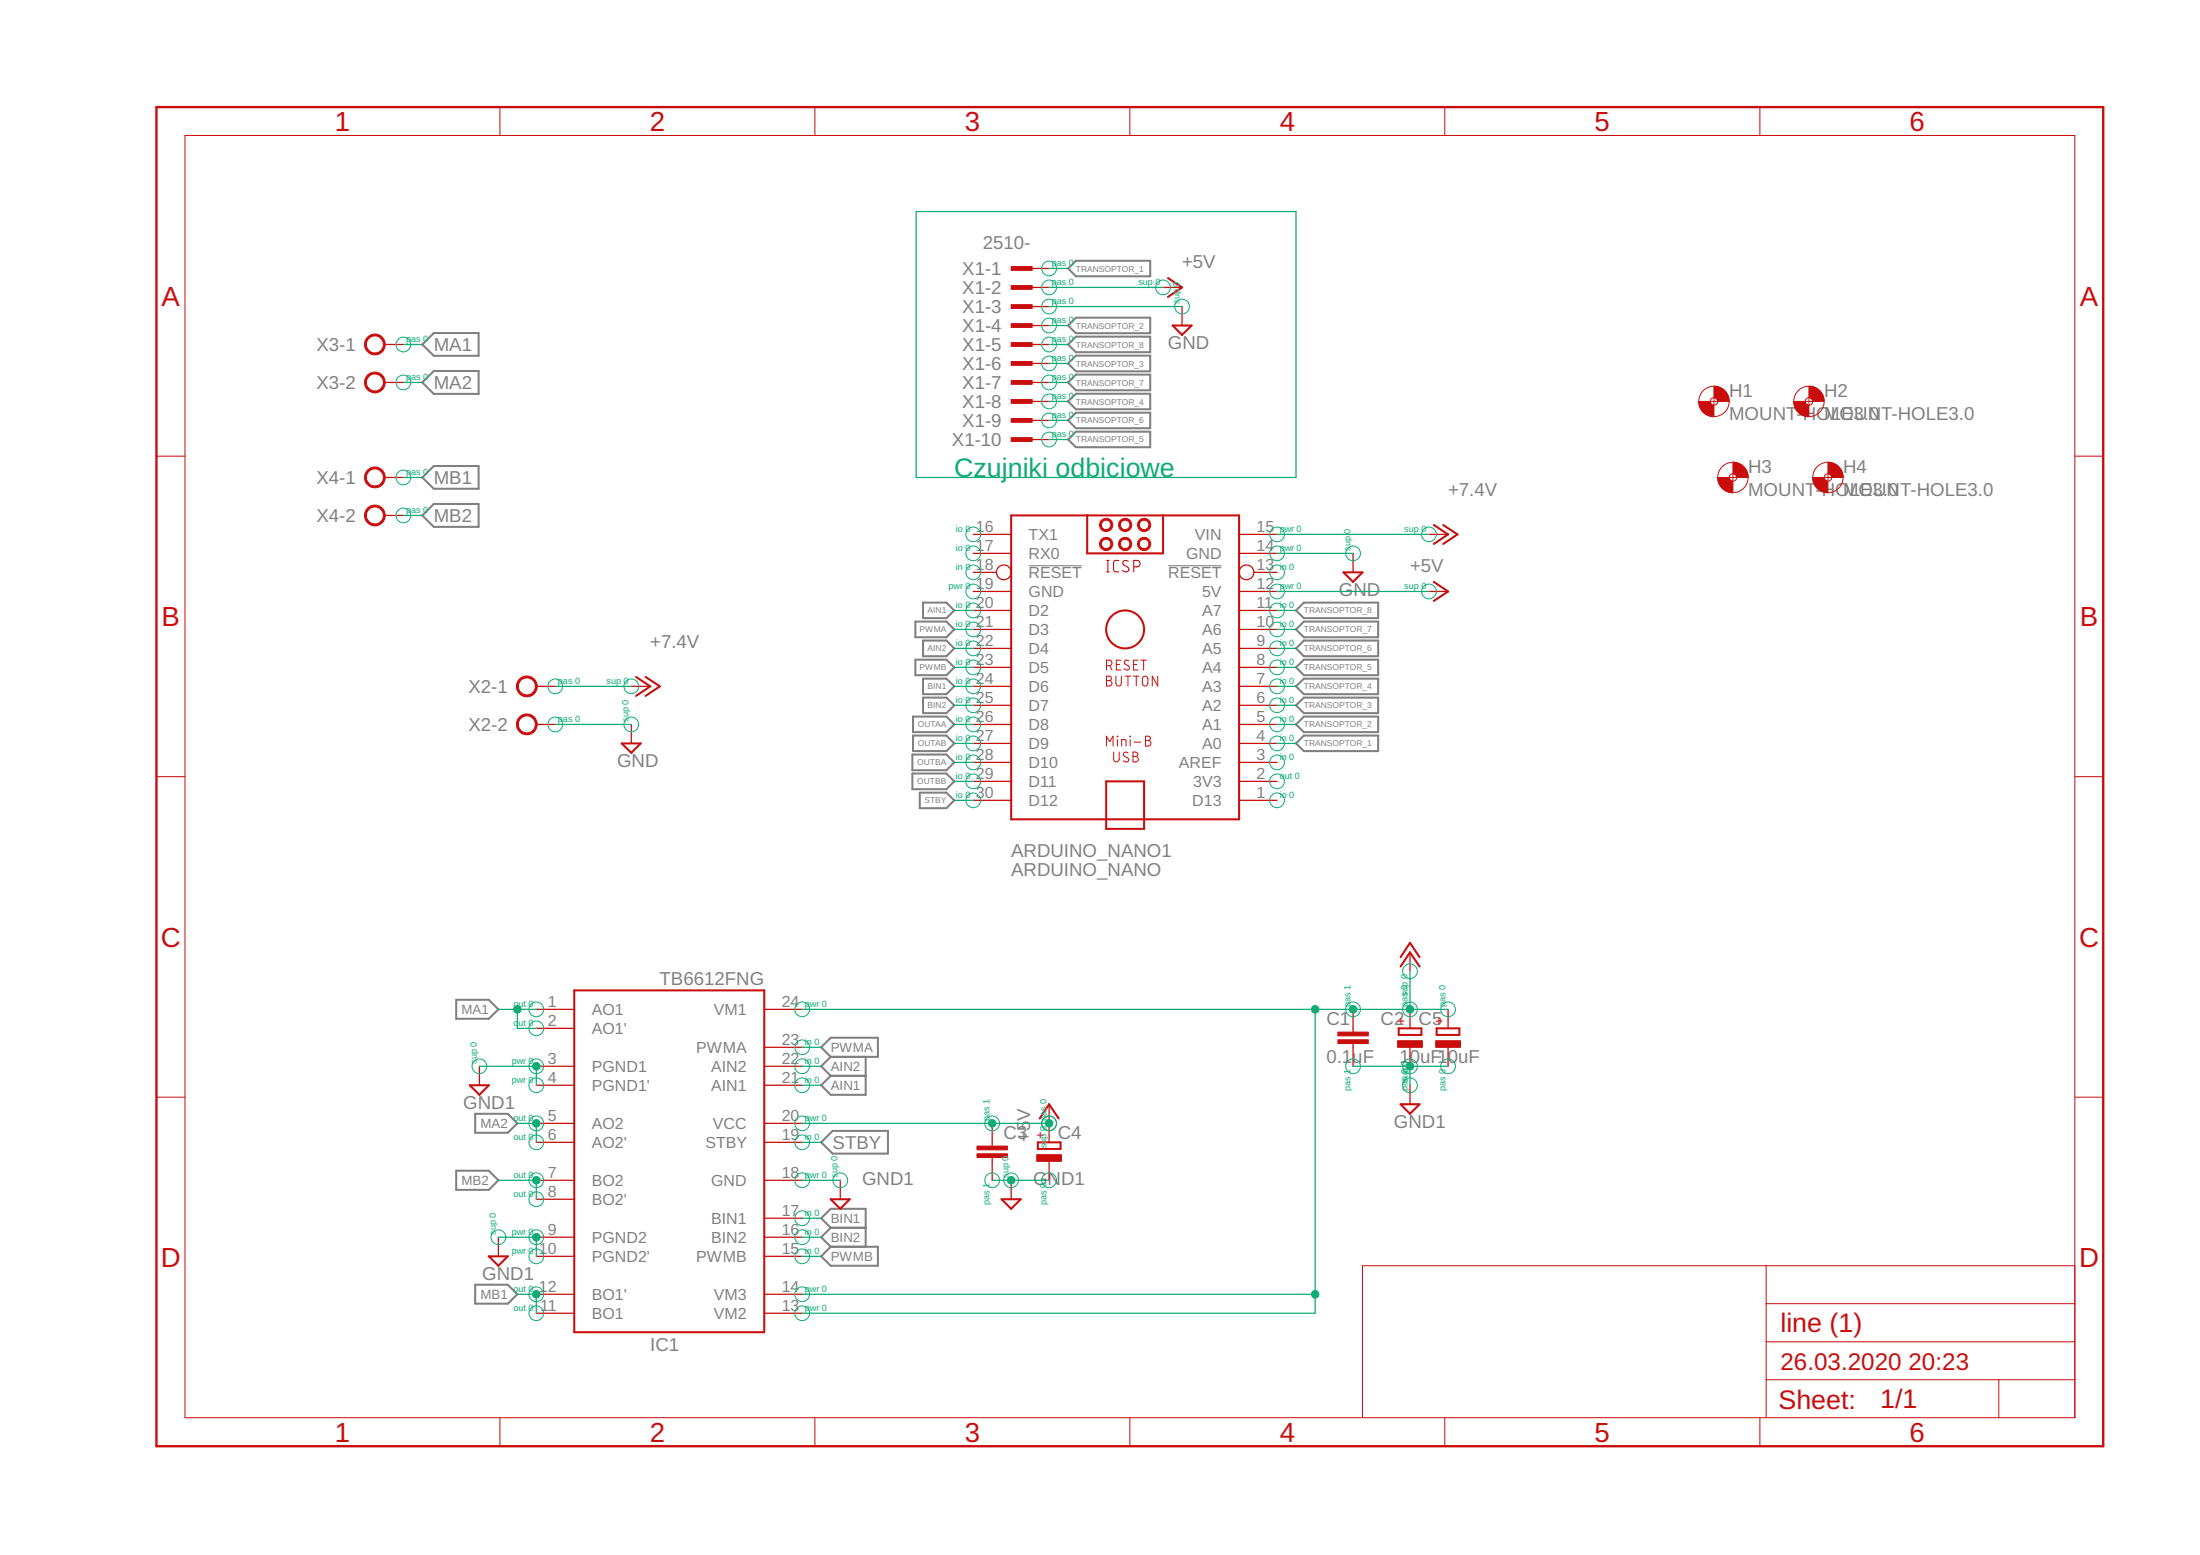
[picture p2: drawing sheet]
<svg xmlns="http://www.w3.org/2000/svg" width="297mm" height="210mm" viewBox="0 0 297 210" stroke-linecap="round" stroke-linejoin="round" font-family="sans-serif">
<path d="M138.9 76.4h7.2M157.7 76.4h7.2" fill="none" stroke="#808080" stroke-width=".15"/>
<g fill="none" stroke="#808080" stroke-width=".28">
<path d="M144.2 36.2l1.1-1h10v2.1h-10zM57 46.5l1.6-1.5h6v3h-6zM57 51.6l1.6-1.5h6v3.1h-6zM144.2 54.2l1.1-1.1h10v2.1h-10zM144.2 43.9l1.1-1h10v2.1h-10zM144.2 46.5l1.1-1.1h10v2.1h-10zM144.2 49.1l1.1-1.1h10v2.1h-10zM144.2 51.6l1.1-1h10v2.1h-10zM144.2 56.7l1.1-1h10v2.1h-10zM144.2 59.3l1.1-1h10v2.1h-10zM57 64.5l1.6-1.6h6v3.1h-6zM57 69.6l1.6-1.6h6v3.1h-6z"/>
<path d="M123.3 96.7h4.5l1 1.1-1 1h-4.5zM123.3 99.3h4.5l1 1.1-1 1h-4.5zM123.6 83.9h4.2l1 1.1-1 1h-4.2zM123.6 89h4.2l1 1.1-1 1h-4.2zM124.6 86.5h3.2l1 1-1 1.1h-3.2zM124.6 81.3h3.2l1 1.1-1 1h-3.2zM124.6 91.6h3.2l1 1-1 1.1h-3.2zM124.6 94.2h3.2l1 1-1 1.1h-3.2zM175 85l1-1.1h10.1v2.1h-10.1zM175 87.5l1-1h10.1v2.1h-10.1zM175 82.4l1-1.1h10.1v2.1h-10.1zM175 92.6l1-1h10.1v2.1h-10.1z"/>
<path d="M175 95.2l1-1h10.1v2.1h-10.1zM175 90.1l1-1.1h10.1v2.1h-10.1zM175 97.8l1-1.1h10.1v2.1h-10.1zM123.2 101.9h4.6l1 1-1 1.1h-4.6zM123.2 104.4h4.6l1 1.1-1 1h-4.6zM124.2 107h3.6l1 1-1 1.1h-3.6zM175 100.4l1-1.1h10.1v2.1h-10.1zM61.6 135h4.4l1.3 1.2-1.3 1.3h-4.4zM61.6 158h4.4l1.3 1.3-1.3 1.3h-4.4zM64.2 150.3h4.4l1.2 1.3-1.2 1.3h-4.4zM110.9 141.4l1.3-1.3h6.3v2.6h-6.3zM110.9 154.2l1.5-1.5h7.5v3h-7.5z"/>
<path d="M112.2 142.7l-1.3 1.2 1.3 1.3M112.2 145.2h4.7M116.9 142.7v5.1h-4.7l-1.3-1.3 1.3-1.3M64.2 173.4h4.4l1.2 1.3-1.2 1.3h-4.4zM112.2 168.3h6.3v2.6h-6.3l-1.3-1.3zM112.2 165.7l-1.3-1.3 1.3-1.2h4.7v5.1M112.2 165.7h4.7M112.2 165.7l-1.3 1.3 1.3 1.3"/>
</g>
<g fill="none" stroke="#c90d0c" stroke-width=".14">
<path d="M25 18.3h255.1v173.1h-255.1zM67.5 14.5v3.8M110 14.5v3.8M152.5 14.5v3.8M195.1 14.5v3.8M237.6 14.5v3.8M230.9 54.2h1M231.4 53.7v1M243.7 54.2h1.1M244.2 53.7v1M21.1 61.6h3.9M233.5 64.5h1"/>
<path d="M234 63.9v1.1M246.3 64.5h1M246.8 63.9v1.1M280.1 61.6h3.9M149.4 89.9h.4a.37 .37 0 0 0 .3-.4 .37 .37 0 0 0-.3-.4h-.4v1.3M149.4 91.3h.4a.3 .3 0 0 1 .3 .3 .3 .3 0 0 1-.3 .3 .37 .37 0 0 1 .3 .3 .37 .37 0 0 1-.3 .4h-.4zM149.4 91.9h.4M149.8 89.9l.3 .5M150.7 91.3v.9a.37 .37 0 0 0 .3 .4 .37 .37 0 0 0 .4-.4v-.9M150.7 89.7h.5M150.8 99.4h.1zM150.9 99.8v.9"/>
<path d="M151.3 89.1h-.6v1.3h.6M151.9 91.3h.8M152.3 91.3v1.3M152.4 89.2l-.3-.1-.2 .1a.3 .3 0 0 0 .1 .5l.4 .2a.31 .31 0 0 1 .1 .4 .31 .31 0 0 1-.5 .1l-.2-.1M152.6 99.4h.1M152.6 99.8v.9M153 91.3h.8M153.1 89.7h.4M153.4 91.3v1.3M153.6 89.1h-.5v1.3h.5M154.1 89.1h.7M154.3 91.4a.37 .37 0 0 1 .5-.1 .37 .37 0 0 1 .2 .3v.6a.37 .37 0 0 1-.4 .4 .37 .37 0 0 1-.4-.4v-.6z"/>
<path d="M154.4 89.1v1.3M154.7 99.4h.3a.3 .3 0 0 1 .3 .3 .3 .3 0 0 1-.3 .3 .37 .37 0 0 1 .4 .3 .37 .37 0 0 1-.4 .4h-.3zM154.7 100h.3M156.3 91.3v1.3l-.7-1.3v1.3M21.1 104.8h3.9M149.4 100.7v-1.3l.4 .7 .5-.7v1.3M150.4 101.5v1a.37 .37 0 0 0 .3 .3 .37 .37 0 0 0 .4-.3v-1M151.4 100.7v-.9h.5l.1 .1v.8M152.3 101.6a.35 .35 0 0 0-.4 0 .35 .35 0 0 0-.2 .4l.6 .3a.31 .31 0 0 1 0 .4 .31 .31 0 0 1-.4 .1l-.2-.1M153 101.5h.3a.3 .3 0 0 1 .3 .3 .3 .3 0 0 1-.3 .3 .37 .37 0 0 1 .4 .4 .37 .37 0 0 1-.4 .3h-.3zM153 102.1h.3M153.1 100.2h.9"/>
<path d="M280.1 104.8h3.9M21.1 148.1h3.9M280.1 148.1h3.9M238.5 170.9v20.5M238.5 176h41.6M280.1 170.9h-96.1v20.5M67.5 191.4v3.8M110 191.4v3.8M152.5 191.4v3.8M195.1 191.4v3.8M237.6 191.4v3.8M238.5 186.2h41.6"/>
<path d="M238.5 181.1h41.6M269.9 186.2v5.2"/>
<circle cx="231.4" cy="54.2" r="2.05"/>
<circle cx="231.4" cy="54.2" r=".51"/>
<circle cx="244.2" cy="54.2" r="2.05"/>
<circle cx="244.2" cy="54.2" r=".51"/>
<circle cx="234" cy="64.5" r="2.05"/>
<circle cx="234" cy="64.5" r=".51"/>
<circle cx="246.8" cy="64.5" r="2.05"/>
<circle cx="246.8" cy="64.5" r=".51"/>
</g>
<path d="M21.1 14.5h262.9v180.7h-262.9z" fill="none" stroke="#c90d0c" stroke-width=".32"/>
<g fill="#c90d0c" stroke="#c90d0c" stroke-width=".14">
<path d="M136.5 36h2.9v.5h-2.9z"/>
<path d="M136.5 38.5h2.9v.6h-2.9z"/>
<path d="M136.5 41.1h2.9v.5h-2.9z"/>
<path d="M136.5 43.7h2.9v.5h-2.9z"/>
<path d="M136.5 46.2h2.9v.6h-2.9z"/>
<path d="M136.5 48.8h2.9v.5h-2.9z"/>
<path d="M136.5 51.4h2.9v.5h-2.9z"/>
<path d="M136.5 53.9h2.9v.5h-2.9z"/>
<path d="M136.5 56.5h2.9v.5h-2.9z"/>
<path d="M136.5 59.1h2.9v.5h-2.9z"/>
<path d="M180.6 140.4h4.1v.5h-4.1z"/>
<path d="M180.6 139.3h4.1v.5h-4.1z"/>
<path d="M188.7 140.5h3.3v.9h-3.3z"/>
<path d="M131.9 155.7h4.1v.6h-4.1z"/>
<path d="M131.9 154.7h4.1v.5h-4.1z"/>
<path d="M140 155.9h3.3v.9h-3.3z"/>
<path d="M193.8 140.5h3.4v.9h-3.4z"/>
</g>
<g fill="none" stroke="#c90d0c" stroke-width=".17">
<path d="M139.1 36.2h2.5M139.1 38.8h2.5M157 38.8h2.6M51.9 46.5h2.6M51.9 51.6h2.6M139.1 41.4h2.5M139.1 43.9h2.5M139.1 46.5h2.5M139.1 49.1h2.5M139.1 51.6h2.5M139.1 54.2h2.5M139.1 56.7h2.5"/>
<path d="M139.1 59.3h2.5M159.6 41.4v2.5M51.9 64.5h2.6M51.9 69.6h2.6M131.4 79.8h5.1M131.4 72.1h5.1M131.4 74.7h5.1M131.4 77.3h3.1M167.3 79.8h5.1M167.3 72.1h5.1M167.3 74.7h5.1M169.3 77.3h3.1"/>
<path d="M182.7 74.7v2.6M192.9 79.8h2.6M192.9 72.1h2.6M72.4 92.6h2.6M72.4 97.8h2.6M85.2 92.6h2.6M85.2 97.8v2.6M131.4 92.6h5.1M131.4 97.8h5.1M131.4 82.4h5.1M131.4 85h5.1M131.4 87.5h5.1"/>
<path d="M131.4 90.1h5.1M131.4 95.2h5.1M167.3 92.6h5.1M167.3 97.8h5.1M167.3 82.4h5.1M167.3 85h5.1M167.3 87.5h5.1M167.3 90.1h5.1M167.3 95.2h5.1M131.4 100.4h5.1M131.4 102.9h5.1M131.4 105.5h5.1"/>
<path d="M131.4 108h5.1M167.3 100.4h5.1M167.3 102.9h5.1M167.3 105.5h5.1M167.3 108h5.1M72.4 136.2h5.1M72.4 138.8h5.1M103.2 136.2h5.1M182.7 136.2v3.1M190.4 128.5v2.6M190.4 136.2v2.6M195.5 136.2v2.6"/>
<path d="M64.7 143.9v2.6M72.4 143.9h5.1M72.4 146.5h5.1M72.4 151.6h5.1M72.4 154.2h5.1M72.4 159.3h5.1M103.2 143.9h5.1M103.2 146.5h5.1M103.2 151.6h5.1M103.2 154.2h5.1M103.2 159.3h5.1M103.2 141.4h5.1"/>
<path d="M113.5 159.3v2.6M134 151.6v3.1M134 156.3v3M136.5 159.3v2.6M141.6 149.1v5.1M141.6 156.8v2.5M182.7 140.9v3M190.4 141.4v2.5M190.4 146.5v2.6M195.5 141.4v2.5M67.3 167v2.6M72.4 177.3h5.1"/>
<path d="M72.4 174.7h5.1M72.4 167h5.1M72.4 169.6h5.1M72.4 161.9h5.1M103.2 177.3h5.1M103.2 174.7h5.1M103.2 167h5.1M103.2 169.6h5.1M103.2 164.4h5.1"/>
<circle cx="135.5" cy="77.3" r=".99"/>
<circle cx="168.3" cy="77.3" r=".99"/>
</g>
<g fill="none" stroke="#c90d0c" stroke-width=".28">
<path d="M157.7 37.5l1.9 1.3-1.9 1.3M158.3 43.9h2.6l-1.3 1.3zM136.5 69.6h30.8v41h-30.8zM146.8 69.6v5.1h10.2v-5.1M181.4 77.3h2.6l-1.3 1.2zM193.6 78.5l1.9 1.3-1.9 1.3M193.6 70.9l1.9 1.2-1.9 1.3M194.9 70.9l1.9 1.2-1.9 1.3M85.9 91.4l1.9 1.2-1.9 1.3M87.2 91.4l1.9 1.2-1.9 1.3M83.9 100.4h2.6l-1.3 1.2zM149.4 105.5h5.1v6.4h-5.1z"/>
<path d="M77.5 133.7h25.7v46.1h-25.7zM188.8 138.8h3.1v.9h-3.1zM189.1 130.5l1.3-2 1.3 2M189.1 129.2l1.3-1.9 1.3 1.9M194 138.8h3v.9h-3zM63.4 146.5h2.6l-1.3 1.3zM140.1 154.2h3.1v.9h-3.1zM140.4 151l1.2-1.9 1.3 1.9M189.1 149.1h2.6l-1.3 1.2zM66 169.6h2.6l-1.3 1.3zM112.2 161.9h2.5l-1.2 1.3zM135.2 161.9h2.6l-1.3 1.3z"/>
<circle cx="151.9" cy="85" r="2.56"/>
</g>
<g fill="#c90d0c" stroke="#c90d0c" stroke-width=".14">
<path d="M70.1 91.7a1.4 1.4 0 0 1 2.2 .2 1.4 1.4 0 0 1-.8 2.1 1.4 1.4 0 0 1-1.8-1.4h.3a1.16 1.16 0 0 1 1.6-1 1.16 1.16 0 0 1 .3 1.9 1.16 1.16 0 0 1-1.9-.6v-.3h-.3l.2-.6z" fill-rule="evenodd"/>
<path d="M70.1 96.8a1.4 1.4 0 0 1 2.2 .2 1.4 1.4 0 0 1-.8 2.1 1.4 1.4 0 0 1-1.8-1.3h.3a1.16 1.16 0 0 1 1.6-1.1 1.16 1.16 0 0 1 .3 1.9 1.16 1.16 0 0 1-1.9-.5v-.3h-.3l.1-.4z" fill-rule="evenodd"/>
<path d="M49.6 45.5a1.4 1.4 0 0 1 2.2 .3 1.4 1.4 0 0 1-.8 2 1.4 1.4 0 0 1-1.8-1.3h.3a1.15 1.15 0 0 1 1.7-1 1.15 1.15 0 0 1 .1 2 1.15 1.15 0 0 1-1.8-.7v-.3h-.3l.1-.4z" fill-rule="evenodd"/>
<path d="M49.6 50.7a1.41 1.41 0 0 1 2.2 .2 1.41 1.41 0 0 1-.8 2.1 1.41 1.41 0 0 1-1.8-1.4h.3a1.15 1.15 0 0 1 1.5-1.1 1.15 1.15 0 0 1 .5 1.9 1.15 1.15 0 0 1-1.9-.2l-.1-.6h-.3l.2-.7z" fill-rule="evenodd"/>
<path d="M49.6 63.5a1.4 1.4 0 0 1 2.2 .2 1.4 1.4 0 0 1-.8 2.1 1.4 1.4 0 0 1-1.8-1.3h.3a1.15 1.15 0 0 1 1.7-1 1.15 1.15 0 0 1 .1 1.9 1.15 1.15 0 0 1-1.8-.7v-.2h-.3l.1-.4z" fill-rule="evenodd"/>
<path d="M49.6 68.6a1.41 1.41 0 0 1 2.2 .2 1.41 1.41 0 0 1-.8 2.1 1.41 1.41 0 0 1-1.8-1.3h.3a1.15 1.15 0 0 1 1.5-1.1 1.15 1.15 0 0 1 .5 1.8 1.15 1.15 0 0 1-1.9-.2l-.1-.5h-.3l.2-.7z" fill-rule="evenodd"/>
<path d="M148.6 72.9a.91 .91 0 0 1 1.5 0 .91 .91 0 0 1-.5 1.4 .91 .91 0 0 1-1.2-.9h.3a.64 .64 0 0 1 1-.5 .64 .64 0 0 1 .1 1.1 .64 .64 0 0 1-1.1-.4v-.2h-.3z" fill-rule="evenodd"/>
<path d="M151.2 70.3a.9 .9 0 0 1 1.4 0 .9 .9 0 0 1-.4 1.4 .9 .9 0 0 1-1.2-.8h.3a.64 .64 0 0 1 .9-.6 .64 .64 0 0 1 .1 1.1 .64 .64 0 0 1-1-.3v-.2h-.3z" fill-rule="evenodd"/>
<path d="M153.8 70.3a.9 .9 0 0 1 1.4 .1 .9 .9 0 0 1-.5 1.3 .9 .9 0 0 1-1.1-.8h.2a.64 .64 0 0 1 1-.6 .64 .64 0 0 1 .1 1.1 .64 .64 0 0 1-1-.3l-.1-.2h-.2z" fill-rule="evenodd"/>
<path d="M148.6 70.3a.91 .91 0 0 1 1.5 .1 .91 .91 0 0 1-.5 1.3 .91 .91 0 0 1-1.2-.8h.3a.64 .64 0 0 1 .9-.6 .64 .64 0 0 1 .2 1.1 .64 .64 0 0 1-1.1-.3v-.2h-.3z" fill-rule="evenodd"/>
<path d="M153.8 72.9a.9 .9 0 0 1 1.4 0 .9 .9 0 0 1-.5 1.4 .9 .9 0 0 1-1.1-.9h.2a.64 .64 0 0 1 1-.5 .64 .64 0 0 1 .1 1.1 .64 .64 0 0 1-1-.4l-.1-.2h-.2z" fill-rule="evenodd"/>
<path d="M151.2 72.9a.9 .9 0 0 1 1.4 0 .9 .9 0 0 1-.4 1.4 .9 .9 0 0 1-1.2-.9h.3a.64 .64 0 0 1 .9-.5 .64 .64 0 0 1 .1 1.1 .64 .64 0 0 1-1-.4v-.2h-.3z" fill-rule="evenodd"/>
<path d="M231.4 52.1a2.02 2.02 0 0 1 2.1 2.1h-1.6l-.1-.3-.4-.2z" fill-rule="evenodd"/>
<path d="M229.4 54.2h1.5l.1 .3 .4 .2v1.5a2.02 2.02 0 0 1-2-2z" fill-rule="evenodd"/>
<path d="M244.2 52.1a2.02 2.02 0 0 1 2.1 2.1h-1.5l-.2-.3-.4-.2z" fill-rule="evenodd"/>
<path d="M242.2 54.2h1.5l.1 .2a.45 .45 0 0 0 .4 .3v1.5a2.02 2.02 0 0 1-2-2z" fill-rule="evenodd"/>
<path d="M234 62.4a2.02 2.02 0 0 1 2 2.1h-1.5a.49 .49 0 0 0-.5-.6z" fill-rule="evenodd"/>
<path d="M231.9 64.5h1.6l.1 .2 .4 .3v1.5a2.02 2.02 0 0 1-2.1-2z" fill-rule="evenodd"/>
<path d="M246.8 62.4a2.02 2.02 0 0 1 2.1 2.1h-1.6l-.2-.5-.3-.1z" fill-rule="evenodd"/>
<path d="M244.8 64.5h1.5v.1a.49 .49 0 0 0 .5 .4v1.5a2.02 2.02 0 0 1-2-2z" fill-rule="evenodd"/>
</g>
<path d="M149.4 77.2h.4M149.4 75.6h.4M149.6 75.6v1.6M151 75.6h-.3a.33 .33 0 0 0-.4 .4v.9a.33 .33 0 0 0 .4 .3h.3M152.3 75.8a.41 .41 0 0 0-.5-.1 .41 .41 0 0 0-.2 .4l.7 .5a.36 .36 0 0 1 .1 .4 .36 .36 0 0 1-.5 .2l-.3-.2M153.1 76.5h.4a.43 .43 0 0 0 .4-.4 .43 .43 0 0 0-.4-.5h-.4v1.6" fill="none" stroke="#c90d0c" stroke-width=".15"/>
<g fill="none" stroke="#0dab76" stroke-width=".14">
<circle cx="141.6" cy="38.8" r=".99"/>
<circle cx="141.6" cy="36.2" r=".99"/>
<circle cx="157" cy="38.8" r=".99"/>
<circle cx="54.5" cy="46.5" r=".99"/>
<circle cx="54.5" cy="51.6" r=".99"/>
<circle cx="141.6" cy="41.4" r=".99"/>
<circle cx="141.6" cy="54.2" r=".99"/>
<circle cx="141.6" cy="56.7" r=".99"/>
<circle cx="141.6" cy="46.5" r=".99"/>
<circle cx="141.6" cy="43.9" r=".99"/>
<circle cx="141.6" cy="49.1" r=".99"/>
<circle cx="141.6" cy="51.6" r=".99"/>
<circle cx="141.6" cy="59.3" r=".99"/>
<circle cx="159.6" cy="41.4" r=".99"/>
<circle cx="54.5" cy="64.5" r=".99"/>
<circle cx="54.5" cy="69.6" r=".99"/>
<circle cx="131.4" cy="72.1" r=".99"/>
<circle cx="131.4" cy="74.7" r=".99"/>
<circle cx="131.4" cy="77.3" r=".99"/>
<circle cx="131.4" cy="79.8" r=".99"/>
<circle cx="172.4" cy="79.8" r=".99"/>
<circle cx="172.4" cy="77.3" r=".99"/>
<circle cx="172.4" cy="74.7" r=".99"/>
<circle cx="172.4" cy="72.1" r=".99"/>
<circle cx="182.7" cy="74.7" r=".99"/>
<circle cx="192.9" cy="79.8" r=".99"/>
<circle cx="192.9" cy="72.1" r=".99"/>
<circle cx="75" cy="97.8" r=".99"/>
<circle cx="75" cy="92.6" r=".99"/>
<circle cx="85.2" cy="97.8" r=".99"/>
<circle cx="85.2" cy="92.6" r=".99"/>
<circle cx="131.4" cy="97.8" r=".99"/>
<circle cx="131.4" cy="87.5" r=".99"/>
<circle cx="131.4" cy="90.1" r=".99"/>
<circle cx="131.4" cy="92.6" r=".99"/>
<circle cx="131.4" cy="95.2" r=".99"/>
<circle cx="131.4" cy="82.4" r=".99"/>
<circle cx="131.4" cy="85" r=".99"/>
<circle cx="172.4" cy="95.2" r=".99"/>
<circle cx="172.4" cy="97.8" r=".99"/>
<circle cx="172.4" cy="90.1" r=".99"/>
<circle cx="172.4" cy="92.6" r=".99"/>
<circle cx="172.4" cy="87.5" r=".99"/>
<circle cx="172.4" cy="85" r=".99"/>
<circle cx="172.4" cy="82.4" r=".99"/>
<circle cx="131.4" cy="102.9" r=".99"/>
<circle cx="131.4" cy="108" r=".99"/>
<circle cx="131.4" cy="100.4" r=".99"/>
<circle cx="131.4" cy="105.5" r=".99"/>
<circle cx="172.4" cy="102.9" r=".99"/>
<circle cx="172.4" cy="108" r=".99"/>
<circle cx="172.4" cy="100.4" r=".99"/>
<circle cx="172.4" cy="105.5" r=".99"/>
<circle cx="72.4" cy="138.8" r=".99"/>
<circle cx="72.4" cy="136.3" r=".99"/>
<circle cx="108.3" cy="136.3" r=".99"/>
<circle cx="182.7" cy="136.3" r=".99"/>
<circle cx="190.4" cy="131.1" r=".99"/>
<circle cx="190.4" cy="136.3" r=".99"/>
<circle cx="195.5" cy="136.3" r=".99"/>
<circle cx="64.7" cy="143.9" r=".99"/>
<circle cx="72.4" cy="151.6" r=".99"/>
<circle cx="72.4" cy="154.2" r=".99"/>
<circle cx="72.4" cy="143.9" r=".99"/>
<circle cx="72.4" cy="159.3" r=".99"/>
<circle cx="72.4" cy="146.5" r=".99"/>
<circle cx="108.3" cy="159.3" r=".99"/>
<circle cx="108.3" cy="154.2" r=".99"/>
<circle cx="108.3" cy="141.4" r=".99"/>
<circle cx="108.3" cy="143.9" r=".99"/>
<circle cx="108.3" cy="151.6" r=".99"/>
<circle cx="108.3" cy="146.5" r=".99"/>
<circle cx="113.5" cy="159.3" r=".99"/>
<circle cx="134" cy="159.3" r=".99"/>
<circle cx="134" cy="151.6" r=".99"/>
<circle cx="136.5" cy="159.3" r=".99"/>
<circle cx="141.6" cy="151.6" r=".99"/>
<circle cx="141.6" cy="159.3" r=".99"/>
<circle cx="182.7" cy="143.9" r=".99"/>
<circle cx="190.4" cy="146.5" r=".99"/>
<circle cx="190.4" cy="143.9" r=".99"/>
<circle cx="195.5" cy="143.9" r=".99"/>
<circle cx="67.3" cy="167" r=".99"/>
<circle cx="72.4" cy="169.6" r=".99"/>
<circle cx="72.4" cy="167" r=".99"/>
<circle cx="72.4" cy="161.9" r=".99"/>
<circle cx="72.4" cy="177.3" r=".99"/>
<circle cx="72.4" cy="174.7" r=".99"/>
<circle cx="108.3" cy="164.4" r=".99"/>
<circle cx="108.3" cy="169.6" r=".99"/>
<circle cx="108.3" cy="167" r=".99"/>
<circle cx="108.3" cy="174.7" r=".99"/>
<circle cx="108.3" cy="177.3" r=".99"/>
</g>
<g fill="none" stroke="#0dab76" stroke-width=".17">
<path d="M123.7 28.6h51.3v35.9h-51.3zM141.6 38.8h15.4M141.6 36.2h2.6M54.5 46.5h2.5M54.5 51.6h2.5M141.6 41.4h18M141.6 46.5h2.6M141.6 51.6h2.6M141.6 43.9h2.6M141.6 49.1h2.6M141.6 54.2h2.6M141.6 59.3h2.6"/>
<path d="M141.6 56.7h2.6M54.5 64.5h2.5M54.5 69.6h2.5M172.4 74.7h10.3M172.4 72.1h20.5M172.4 79.8h20.5M75 97.8h10.2M75 92.6h10.2M128.8 97.8h2.6M128.8 92.6h2.6M128.8 85h2.6M128.8 87.5h2.6"/>
<path d="M128.8 82.4h2.6M128.8 95.2h2.6M128.8 90.1h2.6M172.4 97.8h2.6M172.4 92.6h2.6M172.4 85h2.6M172.4 87.5h2.6M172.4 82.4h2.6M172.4 95.2h2.6M172.4 90.1h2.6M128.8 108h2.6M128.8 100.4h2.6"/>
<path d="M128.8 102.9h2.6M128.8 105.5h2.6M172.4 100.4h2.6M67.3 136.2h5.1M69.8 136.2v2.6h2.6M108.3 136.2h87.2M177.6 136.2v41.1h-69.3M190.4 131.1v5.1M64.7 143.9h7.7v2.6M67.3 159.3h5.1v2.6M69.8 151.6h2.6v2.6M108.3 143.9h2.6"/>
<path d="M108.3 159.3h5.2M108.3 151.6h33.3M108.3 141.4h2.6M108.3 146.5h2.6M108.3 154.2h2.6M134 159.3h7.6M182.7 143.9h12.8M190.4 143.9v2.6M67.3 167h5.1v2.6M69.8 174.7h2.6v2.6M108.3 167h2.6M108.3 174.7h69.3"/>
<path d="M108.3 164.4h2.6M108.3 169.6h2.6"/>
</g>
<g fill="#0dab76" stroke="#0dab76" stroke-width=".14">
<circle cx="72.4" cy="167" r=".51"/>
<circle cx="190.4" cy="143.9" r=".51"/>
<circle cx="72.4" cy="143.9" r=".51"/>
<circle cx="136.5" cy="159.3" r=".51"/>
<circle cx="177.6" cy="136.2" r=".51"/>
<circle cx="177.6" cy="174.7" r=".51"/>
<circle cx="182.7" cy="136.2" r=".51"/>
<circle cx="190.4" cy="136.2" r=".51"/>
<circle cx="134" cy="151.6" r=".51"/>
<circle cx="141.6" cy="151.6" r=".51"/>
<circle cx="69.8" cy="136.2" r=".51"/>
<circle cx="72.4" cy="151.6" r=".51"/>
<circle cx="72.4" cy="174.7" r=".51"/>
<circle cx="72.4" cy="159.3" r=".51"/>
</g>
<g font-size="3.7" fill="#c90d0c">
<text x="45.2" y="17.7">1</text>
<text x="87.7" y="17.7">2</text>
<text x="130.3" y="17.7">3</text>
<text x="172.8" y="17.7">4</text>
<text x="215.3" y="17.7">5</text>
<text x="257.8" y="17.7">6</text>
<text x="21.8" y="41.2">A</text>
<text x="280.8" y="41.2">A</text>
<text x="21.8" y="84.5">B</text>
<text x="280.8" y="84.5">B</text>
<text x="21.7" y="127.8">C</text>
<text x="280.7" y="127.8">C</text>
<text x="21.7" y="171.1">D</text>
<text x="280.7" y="171.1">D</text>
<text x="45.2" y="194.6">1</text>
<text x="87.7" y="194.6">2</text>
<text x="130.3" y="194.6">3</text>
<text x="172.8" y="194.6">4</text>
<text x="215.3" y="194.6">5</text>
<text x="257.8" y="194.6">6</text>
</g>
<text font-size="3.6" fill="#0dab76" x="128.8" y="64.4">Czujniki odbiciowe</text>
<g font-size="3.6" fill="#c90d0c">
<text x="240.4" y="179.8">line (1)</text>
<text x="240.1" y="190.2">Sheet:</text>
<text x="253.8" y="190.1">1/1</text>
</g>
<g font-size="3.3" fill="#c90d0c">
<text x="240.4" y="185">26.03.2020</text>
<text x="257.7" y="185">20:23</text>
</g>
<g font-size="2.5" fill="#808080">
<text x="132.7" y="33.5">2510-</text>
<text x="129.9" y="37.1">X1-1</text>
<text x="129.9" y="39.7">X1-2</text>
<text x="159.6" y="36.2">+5V</text>
<text x="42.7" y="47.4">X3-1</text>
<text x="58.6" y="47.4">MA1</text>
<text x="129.9" y="42.3">X1-3</text>
<text x="129.9" y="44.8">X1-4</text>
<text x="129.9" y="47.4">X1-5</text>
<text x="157.7" y="47.1">GND</text>
<text x="42.7" y="52.5">X3-2</text>
<text x="58.6" y="52.5">MA2</text>
<text x="129.9" y="50">X1-6</text>
<text x="129.9" y="52.5">X1-7</text>
<text x="233.5" y="53.6">H1</text>
<text x="246.3" y="53.6">H2</text>
<text x="129.9" y="55.1">X1-8</text>
<text x="129.9" y="57.7">X1-9</text>
<text x="233.5" y="56.7">MOUNT-HOMOUNT-HOLE3.0</text>
<text x="247.2" y="56.7">LE3.0</text>
<text x="42.7" y="65.3">X4-1</text>
<text x="58.6" y="65.3">MB1</text>
<text x="128.5" y="60.2">X1-10</text>
<text x="236" y="63.9">H3</text>
<text x="248.8" y="63.9">H4</text>
<text x="42.7" y="70.5">X4-2</text>
<text x="58.6" y="70.5">MB2</text>
<text x="195.5" y="67">+7.4V</text>
<text x="236" y="66.9">MOUNT-HOMOUNT-HOLE3.0</text>
<text x="249.8" y="66.9">LE3.0</text>
<text x="190.4" y="77.3">+5V</text>
<text x="180.8" y="80.5">GND</text>
<text x="87.8" y="87.5">+7.4V</text>
<text x="63.3" y="93.6">X2-1</text>
<text x="63.3" y="98.7">X2-2</text>
<text x="83.3" y="103.6">GND</text>
<text x="136.5" y="118.3">ARDUINO_NANO</text>
<text x="136.5" y="115.7">ARDUINO_NANO1</text>
<text x="89" y="132.9">TB6612FNG</text>
<text x="179.1" y="143.6">0.1uF</text>
<text x="179.1" y="138.4">C1</text>
<text x="186.4" y="138.3">C2</text>
<text x="189" y="143.4">10uF10uF</text>
<text x="191.5" y="138.3">C5</text>
<text x="62.5" y="149.7">GND1</text>
<text x="112.4" y="155.1">STBY</text>
<text x="135.5" y="153.8">C3</text>
<text x="139.1" y="154.2" transform="rotate(-90 139.1 154.2)">+5</text>
<text x="139.1" y="151.3" transform="rotate(-90 139.1 151.3)">V</text>
<text x="142.8" y="153.7">C4</text>
<text x="188.2" y="152.3">GND1</text>
<text x="116.4" y="160">GND1</text>
<text x="139.5" y="160">GND1</text>
<text x="65.1" y="172.8">GND1</text>
<text x="87.8" y="182.4">IC1</text>
</g>
<g font-size="2.2" fill="#808080">
<text x="131.8" y="71.8">16</text>
<text x="169.7" y="71.8">15</text>
<text x="131.8" y="74.3">17</text>
<text x="131.8" y="76.9">18</text>
<text x="138.9" y="72.9">TX1</text>
<text x="138.9" y="75.5">RX0</text>
<text x="160.1" y="75.5">GND</text>
<text x="161.3" y="72.9">VIN</text>
<text x="169.7" y="76.9">13</text>
<text x="169.7" y="74.3">14</text>
<text x="131.8" y="79.5">19</text>
<text x="131.8" y="82">20</text>
<text x="138.9" y="78">RESET</text>
<text x="138.9" y="80.6">GND</text>
<text x="138.9" y="83.2">D2</text>
<text x="157.7" y="78">RESET</text>
<text x="162.3" y="83.2">A7</text>
<text x="162.3" y="80.6">5V</text>
<text x="169.7" y="82">11</text>
<text x="169.7" y="79.5">12</text>
<text x="131.8" y="84.6">21</text>
<text x="131.8" y="87.2">22</text>
<text x="131.8" y="89.7">23</text>
<text x="138.9" y="85.7">D3</text>
<text x="138.9" y="88.3">D4</text>
<text x="162.3" y="88.3">A5</text>
<text x="162.3" y="85.7">A6</text>
<text x="169.7" y="89.7">8</text>
<text x="169.7" y="87.2">9</text>
<text x="169.7" y="84.6">10</text>
<text x="131.8" y="92.3">24</text>
<text x="131.8" y="94.9">25</text>
<text x="138.9" y="90.9">D5</text>
<text x="138.9" y="93.4">D6</text>
<text x="138.9" y="96">D7</text>
<text x="162.3" y="96">A2</text>
<text x="162.3" y="93.4">A3</text>
<text x="162.3" y="90.9">A4</text>
<text x="169.7" y="94.9">6</text>
<text x="169.7" y="92.3">7</text>
<text x="131.8" y="97.4">26</text>
<text x="131.8" y="100">27</text>
<text x="138.9" y="98.6">D8</text>
<text x="138.9" y="101.1">D9</text>
<text x="162.3" y="101.1">A0</text>
<text x="162.3" y="98.6">A1</text>
<text x="169.7" y="100">4</text>
<text x="169.7" y="97.4">5</text>
<text x="131.8" y="102.6">28</text>
<text x="131.8" y="105.1">29</text>
<text x="131.8" y="107.7">30</text>
<text x="138.9" y="103.7">D10</text>
<text x="138.9" y="106.2">D11</text>
<text x="159.2" y="103.7">AREF</text>
<text x="161.1" y="106.3">3V3</text>
<text x="169.7" y="107.7">1</text>
<text x="169.7" y="105.1">2</text>
<text x="169.7" y="102.6">3</text>
<text x="138.9" y="108.8">D12</text>
<text x="161" y="108.8">D13</text>
<text x="74" y="135.9">1</text>
<text x="79.9" y="137">AO1</text>
<text x="96.4" y="137">VM1</text>
<text x="105.5" y="135.9">24</text>
<text x="74" y="138.4">2</text>
<text x="74" y="143.6">3</text>
<text x="79.9" y="139.6">AO1'</text>
<text x="94" y="142.1">PWMA</text>
<text x="105.5" y="143.6">22</text>
<text x="105.5" y="141">23</text>
<text x="74" y="146.1">4</text>
<text x="79.9" y="144.7">PGND1</text>
<text x="79.9" y="147.3">PGND1'</text>
<text x="96" y="147.3">AIN1</text>
<text x="96" y="144.7">AIN2</text>
<text x="105.5" y="146.1">21</text>
<text x="74" y="151.3">5</text>
<text x="74" y="153.8">6</text>
<text x="79.9" y="152.4">AO2</text>
<text x="79.9" y="155">AO2'</text>
<text x="95.2" y="155">STBY</text>
<text x="96.3" y="152.4">VCC</text>
<text x="105.5" y="153.8">19</text>
<text x="105.5" y="151.3">20</text>
<text x="74" y="159">7</text>
<text x="74" y="161.5">8</text>
<text x="79.9" y="160.1">BO2</text>
<text x="96" y="160.1">GND</text>
<text x="105.5" y="159">18</text>
<text x="74" y="166.7">9</text>
<text x="79.9" y="167.8">PGND2</text>
<text x="79.9" y="162.7">BO2'</text>
<text x="96" y="167.8">BIN2</text>
<text x="96" y="165.2">BIN1</text>
<text x="105.5" y="166.7">16</text>
<text x="105.5" y="164.1">17</text>
<text x="72.8" y="169.2">10</text>
<text x="79.9" y="170.3">PGND2'</text>
<text x="94" y="170.4">PWMB</text>
<text x="105.5" y="169.2">15</text>
<text x="72.8" y="174.3">12</text>
<text x="72.9" y="176.9">11</text>
<text x="79.9" y="178">BO1</text>
<text x="79.9" y="175.5">BO1'</text>
<text x="96.4" y="178">VM2</text>
<text x="96.4" y="175.5">VM3</text>
<text x="105.5" y="176.9">13</text>
<text x="105.5" y="174.3">14</text>
</g>
<g font-size="1.8" fill="#808080">
<text x="62.3" y="136.9">MA1</text>
<text x="112.2" y="142">PWMA</text>
<text x="112.2" y="144.6">AIN2</text>
<text x="112.2" y="147.1">AIN1</text>
<text x="64.9" y="152.3">MA2</text>
<text x="62.3" y="160">MB2</text>
<text x="112.2" y="165.1">BIN1</text>
<text x="112.2" y="167.7">BIN2</text>
<text x="112.2" y="170.2">PWMB</text>
<text x="64.9" y="175.4">MB1</text>
</g>
<g font-size="1.8" fill="#c90d0c">
<text x="189.8" y="138.4" transform="rotate(-90 189.8 138.4)">+</text>
<text x="194.9" y="138.4" transform="rotate(-90 194.9 138.4)">+</text>
<text x="141.1" y="153.8" transform="rotate(-90 141.1 153.8)">+</text>
</g>
<g font-size="1.2" fill="#0dab76">
<text x="142" y="35.9">pas 0</text>
<text x="142" y="38.4">pas 0</text>
<text x="142" y="41">pas 0</text>
<text x="153.7" y="38.4">sup 0</text>
<text x="159.2" y="41" transform="rotate(-90 159.2 41)">sup</text>
<text x="159.2" y="38.7" transform="rotate(-90 159.2 38.7)">0</text>
<text x="54.8" y="46.1">pas 0</text>
<text x="142" y="43.6">pas 0</text>
<text x="142" y="46.1">pas 0</text>
<text x="54.8" y="51.3">pas 0</text>
<text x="142" y="48.7">pas 0</text>
<text x="142" y="51.3">pas 0</text>
<text x="142" y="53.8">pas 0</text>
<text x="142" y="56.4">pas 0</text>
<text x="142" y="59">pas 0</text>
<text x="54.8" y="64.1">pas 0</text>
<text x="54.8" y="69.2">pas 0</text>
<text x="129.1" y="71.8">io 0</text>
<text x="172.8" y="71.8">pwr 0</text>
<text x="189.6" y="71.8">sup 0</text>
<text x="129.1" y="74.3">io 0</text>
<text x="129.1" y="76.9">in 0</text>
<text x="172.8" y="76.9">in 0</text>
<text x="172.8" y="74.3">pwr 0</text>
<text x="182.3" y="74.3" transform="rotate(-90 182.3 74.3)">sup</text>
<text x="182.3" y="72" transform="rotate(-90 182.3 72)">0</text>
<text x="128.1" y="79.5">pwr 0</text>
<text x="129.1" y="82">io 0</text>
<text x="172.8" y="82">io 0</text>
<text x="172.8" y="79.5">pwr 0</text>
<text x="189.6" y="79.5">sup 0</text>
<text x="129.1" y="84.6">io 0</text>
<text x="129.1" y="87.2">io 0</text>
<text x="129.1" y="89.7">io 0</text>
<text x="172.8" y="89.7">io 0</text>
<text x="172.8" y="87.2">io 0</text>
<text x="172.8" y="84.6">io 0</text>
<text x="75.3" y="92.3">pas 0</text>
<text x="81.9" y="92.3">sup 0</text>
<text x="129.1" y="92.3">io 0</text>
<text x="129.1" y="94.9">io 0</text>
<text x="172.8" y="94.9">io 0</text>
<text x="172.8" y="92.3">io 0</text>
<text x="75.3" y="97.4">pas 0</text>
<text x="84.9" y="97.4" transform="rotate(-90 84.9 97.4)">sup 0</text>
<text x="129.1" y="97.4">io 0</text>
<text x="129.1" y="100">io 0</text>
<text x="172.8" y="100">io 0</text>
<text x="172.8" y="97.4">io 0</text>
<text x="129.1" y="102.6">io 0</text>
<text x="129.1" y="105.1">io 0</text>
<text x="129.1" y="107.7">io 0</text>
<text x="172.8" y="107.7">io 0</text>
<text x="172.8" y="105.1">out 0</text>
<text x="172.8" y="102.6">in 0</text>
<text x="69.3" y="135.9">out 0</text>
<text x="108.7" y="135.9">pwr 0</text>
<text x="182.3" y="135.9" transform="rotate(-90 182.3 135.9)">pas 1</text>
<text x="190" y="135.9" transform="rotate(-90 190 135.9)">passu0p 0</text>
<text x="195.1" y="135.9" transform="rotate(-90 195.1 135.9)">pas 0</text>
<text x="64.4" y="143.6" transform="rotate(-90 64.4 143.6)">sup 0</text>
<text x="69.1" y="143.6">pwr 0</text>
<text x="69.3" y="138.4">o</text>
<text x="70" y="138.4">ut 0</text>
<text x="108.7" y="143.6">in 0</text>
<text x="108.7" y="141">in 0</text>
<text x="190" y="143.8" transform="rotate(-90 190 143.8)">0</text>
<text x="69.1" y="146.1">pwr 0</text>
<text x="108.7" y="146.1">in 0</text>
<text x="182.3" y="147.3" transform="rotate(-90 182.3 147.3)">pas 1</text>
<text x="190" y="147.3" transform="rotate(-90 190 147.3)">passu0</text>
<text x="190" y="144.9" transform="rotate(-90 190 144.9)">p</text>
<text x="195.1" y="147.3" transform="rotate(-90 195.1 147.3)">pas 0</text>
<text x="69.3" y="151.3">out 0</text>
<text x="69.3" y="153.8">out 0</text>
<text x="108.7" y="153.8">in 0</text>
<text x="108.7" y="151.3">pwr 0</text>
<text x="133.6" y="151.3" transform="rotate(-90 133.6 151.3)">pas 1</text>
<text x="141.3" y="155" transform="rotate(-90 141.3 155)">sup 0</text>
<text x="141.3" y="151.3" transform="rotate(-90 141.3 151.3)">pas 0</text>
<text x="69.3" y="159">out 0</text>
<text x="69.3" y="161.5">out 0</text>
<text x="108.7" y="159">pwr 0</text>
<text x="113.1" y="159" transform="rotate(-90 113.1 159)">sup 0</text>
<text x="136.2" y="159" transform="rotate(-90 136.2 159)">sup 0</text>
<text x="66.9" y="166.7" transform="rotate(-90 66.9 166.7)">sup 0</text>
<text x="69.1" y="166.7">pwr 0</text>
<text x="108.7" y="166.7">in 0</text>
<text x="108.7" y="164.1">in 0</text>
<text x="133.6" y="162.7" transform="rotate(-90 133.6 162.7)">pas 1</text>
<text x="141.3" y="162.7" transform="rotate(-90 141.3 162.7)">pas 0</text>
<text x="69.1" y="169.2">pwr 0</text>
<text x="108.7" y="169.2">in 0</text>
<text x="69.3" y="176.9">out 0</text>
<text x="69.3" y="174.3">out 0</text>
<text x="108.7" y="176.9">pwr 0</text>
<text x="108.7" y="174.3">pwr 0</text>
</g>
<g font-size="1.1" fill="#808080">
<text x="145.3" y="36.7">TRANSOPTOR_1</text>
<text x="145.3" y="44.3">TRANSOPTOR_2</text>
<text x="145.3" y="46.9">TRANSOPTOR_8</text>
<text x="145.3" y="49.5">TRANSOPTOR_3</text>
<text x="145.3" y="52">TRANSOPTOR_7</text>
<text x="145.3" y="54.6">TRANSOPTOR_4</text>
<text x="145.3" y="59.7">TRANSOPTOR_5</text>
<text x="145.3" y="57.2">TRANSOPTOR_6</text>
<text x="125.2" y="82.8">AIN1</text>
<text x="176" y="82.8">TRANSOPTOR_8</text>
<text x="124.2" y="85.4">PWMA</text>
<text x="125.2" y="87.9">AIN2</text>
<text x="176" y="87.9">TRANSOPTOR_6</text>
<text x="176" y="85.4">TRANSOPTOR_7</text>
<text x="124.2" y="90.5">PWMB</text>
<text x="125.2" y="93.1">BIN1</text>
<text x="125.2" y="95.6">BIN2</text>
<text x="176" y="95.6">TRANSOPTOR_3</text>
<text x="176" y="93.1">TRANSOPTOR_4</text>
<text x="176" y="90.5">TRANSOPTOR_5</text>
<text x="123.9" y="98.2">OUTAA</text>
<text x="123.9" y="100.8">OUTAB</text>
<text x="176" y="100.8">TRANSOPTOR_1</text>
<text x="176" y="98.2">TRANSOPTOR_2</text>
<text x="123.8" y="103.3">OUTBA</text>
<text x="123.8" y="105.9">OUTBB</text>
<text x="124.8" y="108.5">STBY</text>
</g>
</svg>
